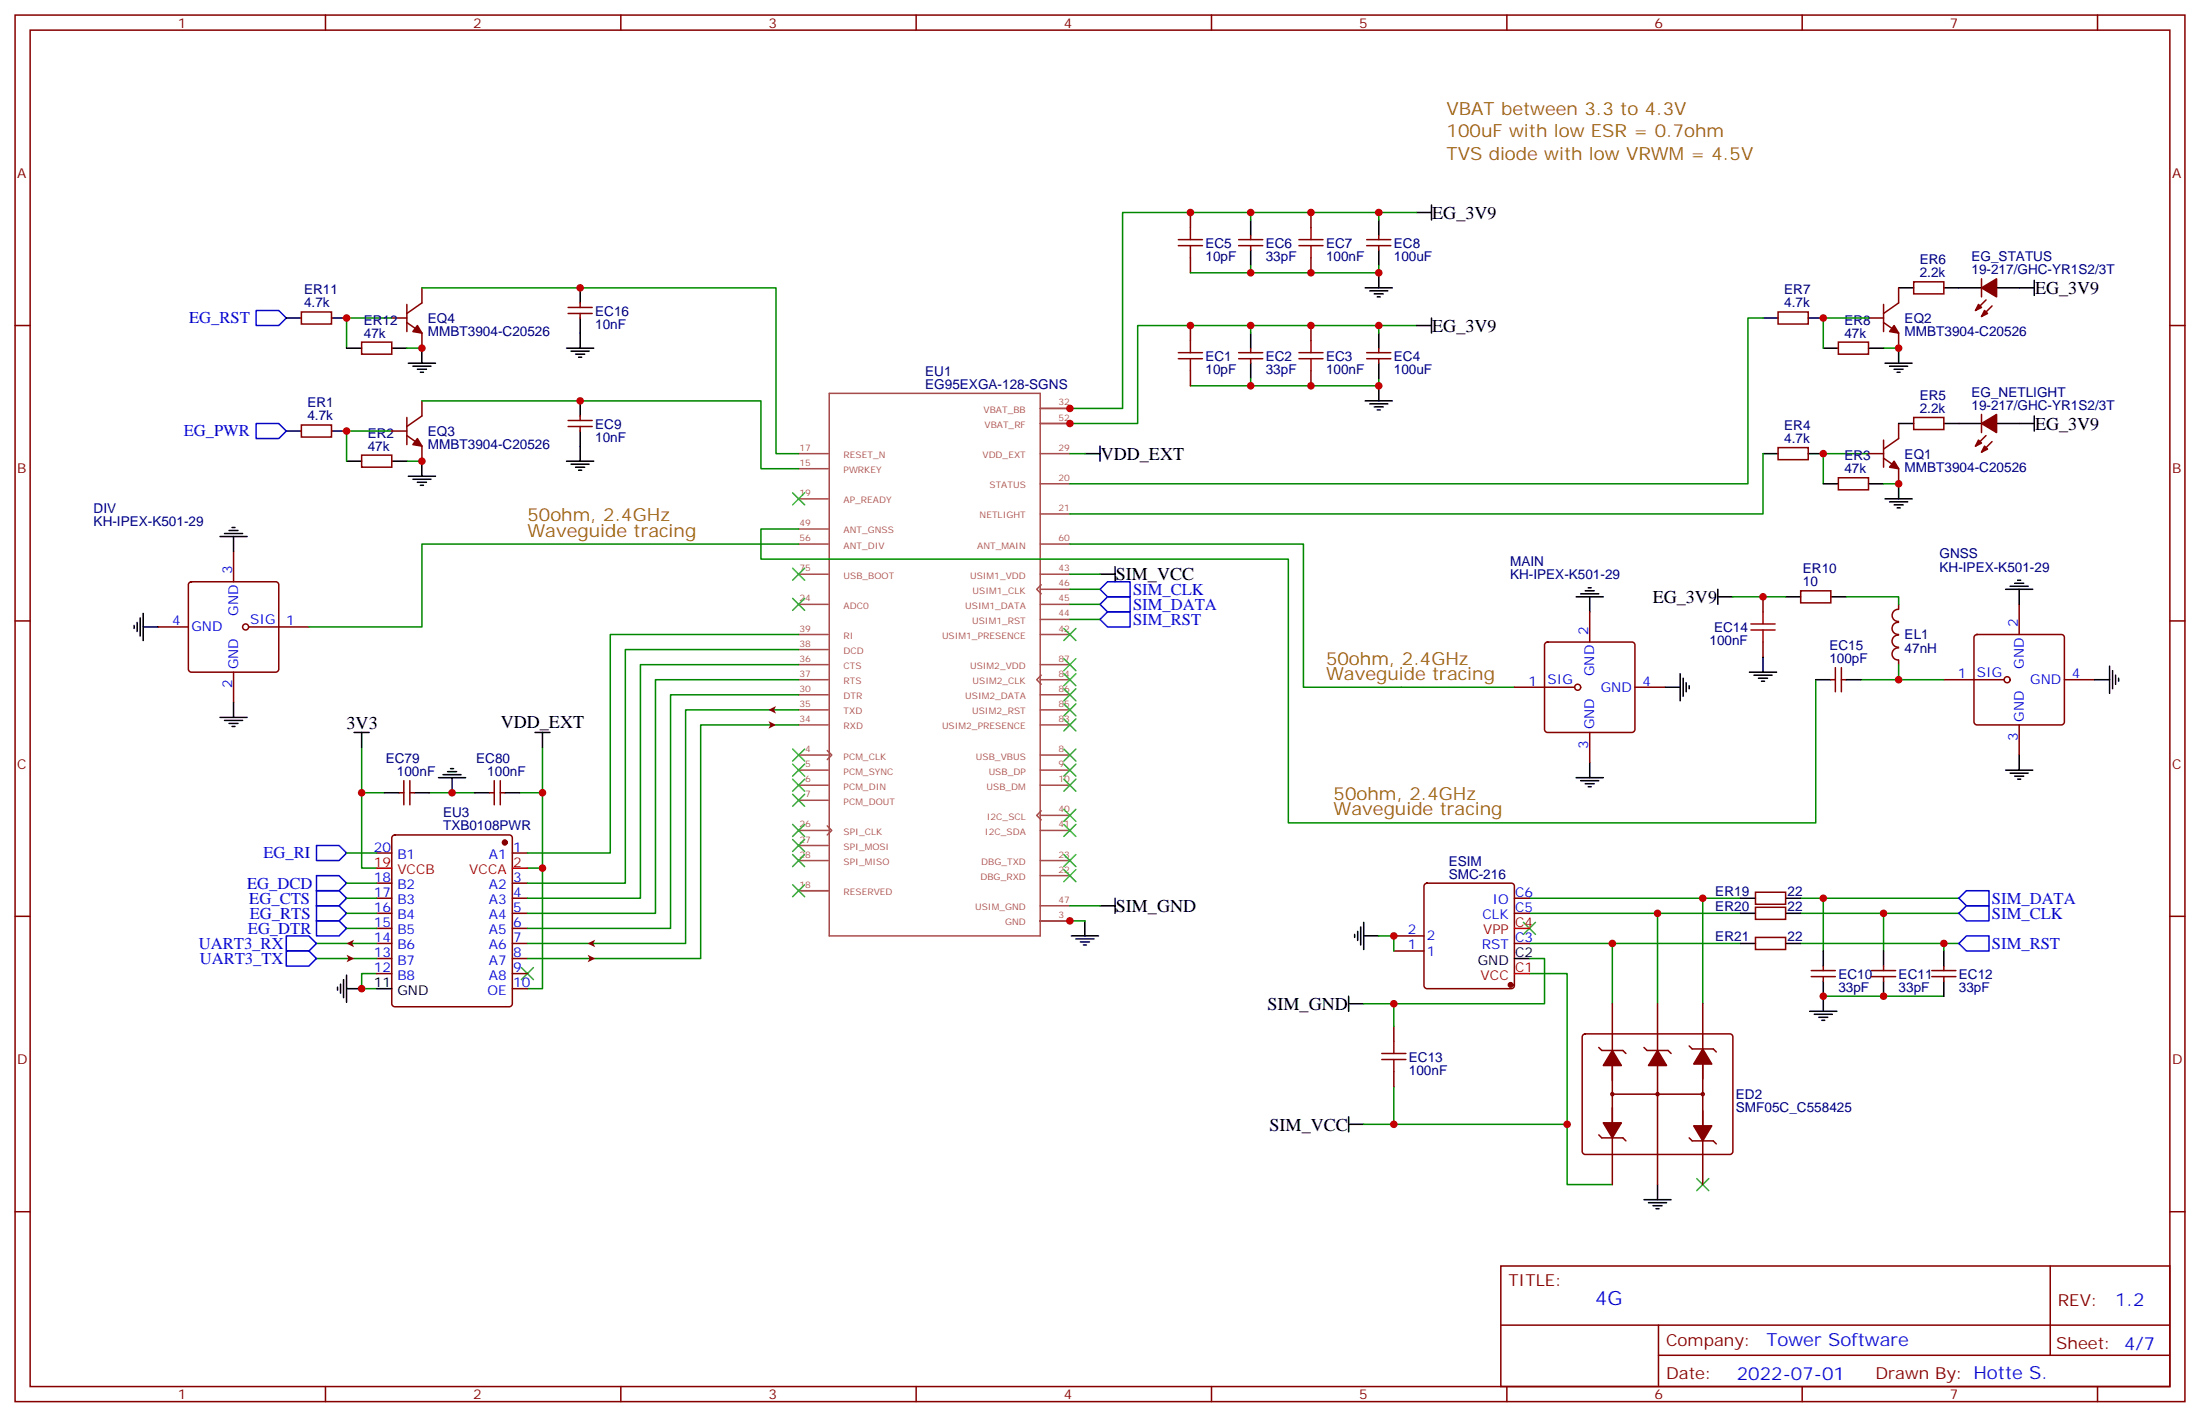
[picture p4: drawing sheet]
<svg xmlns="http://www.w3.org/2000/svg" width="515mm" height="332mm" viewBox="0 0 515 332" stroke-linecap="round" stroke-linejoin="round" font-family="sans-serif">
<g fill="none" stroke="#870000" stroke-width=".35">
<path d="M3.5 3.5h508v324.6h-508zM7.1 7.1h500.9v317.5h-500.9zM76.2 3.5v3.6M145.3 3.5v3.6M214.5 3.5v3.6M283.6 3.5v3.6M352.8 3.5v3.6M421.9 3.5v3.6M491.1 3.5v3.6M278.7 49.7v3.6M290 57.5h5.6M290 56.1h5.6"/>
<path d="M292.8 55v1.1M292.8 57.5v1.1M306.9 49.7v3.6M320 57.5h5.6M320 56.1h5.6M322.8 55v1.1M322.8 57.5v1.1M3.5 76.2h3.6M70.6 73h7v2.8h-7zM91.7 74.4h3.5M95.2 75.5l3.6 2.5v3.5M95.2 71.3v6.3"/>
<path d="M98.8 67.4v3.5l-3.6 2.5M133 73.4h5.6M133 72h5.6M135.8 70.9v1.1M135.8 73.4v1M278.7 60.3v3.6M278.7 76.2v3.5M306.9 60.3v3.6M306.9 76.2v3.5M416.3 73h7v2.8h-7zM437.4 74.4h3.6M441 71.3v6.3"/>
<path d="M441 75.5l3.5 2.5v3.5M444.5 67.4v3.5l-3.5 2.5M448 66h7.1v2.8h-7.1zM463.9 65.3v4.2M465 70.2l-2.5 2.5M466.4 71.6l-2.5 2.5M508 76.2h3.5M70.6 99.5h7v2.8h-7zM84.7 80.1h7v2.8h-7zM95.2 97.7v6.4M98.8 93.8v3.6l-3.6 2.4M133 99.8h5.6"/>
<path d="M133 98.4h5.6M135.8 97.4v1M135.8 99.8v1.1M278.7 86.8v3.5M290 84h5.6M290 82.5h5.6M292.8 81.5v1M292.8 84v1M306.9 86.8v3.5M320 84h5.6M320 82.5h5.6M322.8 81.5v1"/>
<path d="M322.8 84v1M430.4 80.1h7v2.8h-7zM444.5 99.1v3.6l-3.5 2.4M448 97.7h7.1v2.8h-7.1zM463.9 97v4.2M84.7 106.5h7v2.9h-7zM91.7 100.9h3.5M95.2 102l3.6 2.4v3.5M416.3 104.8h7v2.8h-7zM430.4 111.8h7v2.9h-7zM437.4 106.2h3.6M441 103v6.4"/>
<path d="M441 107.2l3.5 2.5v3.5M465 102l-2.5 2.4M466.4 103.4l-2.5 2.4M412.7 139.7v3.5M421.6 138.3h7v2.8h-7zM3.5 145.3h3.6M361.8 150.5l.5-.2h19.8a.71 .71 0 0 1 .7 .7v19.7a.76 .76 0 0 1-.7 .7h-19.8a.76 .76 0 0 1-.7-.7v-19.7zM372.2 143.2v7.1M412.7 150.3v3.5M428.6 159.1h1.1M429.7 156.3v5.6M431.1 159.1h1.1"/>
<path d="M431.1 156.3v5.6M444.5 148.7a1.41 1.41 0 0 0-1.5 1.4 1.41 1.41 0 0 0 1.5 1.4M444.5 145.7a1.41 1.41 0 0 0-1.5 1.4 1.41 1.41 0 0 0 1.5 1.4M444.5 151.7a1.41 1.41 0 0 0-1.5 1.4 1.41 1.41 0 0 0 1.5 1.4M444.5 142.6a1.41 1.41 0 0 0-1.5 1.4 1.41 1.41 0 0 0 1.5 1.5M444.5 141.5v1M444.5 154.5v1.1M455.1 159.1h14.1M462.4 148.7l.4-.2h19.8a.71 .71 0 0 1 .7 .7v19.8a.76 .76 0 0 1-.7 .7h-19.8a.76 .76 0 0 1-.7-.7v-19.8zM472.7 141.5v7M483.3 159.1h7.1M508 145.3h3.5"/>
<path d="M354.5 160.9h14.2M372.2 171.4v7.1M382.8 160.9h7M472.7 169.7v7M88.2 199.7h3.5M92 195.6l.4-.2h26.8a.71 .71 0 0 1 .7 .7v38.8a.76 .76 0 0 1-.7 .8h-26.8a.76 .76 0 0 1-.7-.8v-38.8zM93.5 185.6h1M94.5 182.7v5.7M96 185.6h1M96 182.7v5.7M114.7 185.6h1M115.7 182.7v5.7"/>
<path d="M117.1 182.7v5.7M117.1 185.6h1.1M119.9 199.7h3.6M3.5 214.5h3.6M88.2 213.8h3.5M88.2 210.3h3.5M88.2 206.7h3.5M88.2 217.3h3.5M119.9 213.8h3.6M119.9 210.3h3.6M119.9 206.7h3.6M119.9 217.3h3.6"/>
<path d="M326.3 219.1h7.1M333.6 206.9l.5-.2h19.7a.71 .71 0 0 1 .7 .7v23.3a.76 .76 0 0 1-.7 .7h-19.7a.76 .76 0 0 1-.7-.7v-23.3zM354.5 213.8h3.6M354.5 210.3h3.6M411 219.4h7v2.8h-7zM411 212.4h7v2.8h-7zM411 208.8h7v2.9h-7zM508 214.5h3.5M88.2 220.8h3.5M88.2 224.4h3.5M88.2 227.9h3.5M119.9 220.8h3.6"/>
<path d="M119.9 224.4h3.6M119.9 227.9h3.6M119.9 231.4h3.6M326.3 222.6h7.1M354.5 220.8h3.6M377.5 234.9v42.4M388.1 234.9v20.9M398.6 234.9v42.4M424 228.6h5.7M424 227.2h5.7M426.9 226.1v1.1M426.9 228.6v1.1"/>
<path d="M438.1 228.6h5.7M438.1 227.2h5.7M441 226.1v1.1M441 228.6v1.1M452.3 228.6h5.6M452.3 227.2h5.6M455.1 226.1v1.1M455.1 228.6v1.1M326.3 240.2v3.6M326.3 250.8v3.6M370.7 242.2l.4-.2h33.9a.71 .71 0 0 1 .7 .7v26.8a.76 .76 0 0 1-.7 .7h-33.9a.76 .76 0 0 1-.7-.7v-26.8zM374.3 245.2l.7 .7h4.9l.7 .7"/>
<path d="M377.5 256.1h21.1M384.9 245.2l.7 .7h4.9l.7 .7M388.1 256.1v21.2M395.5 244.8l.7 .7h4.9l.7 .7M374.3 265.6l.7 .7h4.9l.7 .8M395.5 266.3l.7 .8h4.9l.7 .7M3.5 283.6h3.6M351.4 296.3h156.6v28.3h-156.6zM480 296.4v20.8M508 283.6h3.5M351.4 310.2h156.5M388.3 317.2h119.6"/>
<path d="M388.3 310.2v14.1M76.2 324.6v3.5M145.3 324.6v3.5M214.5 324.6v3.5M283.6 324.6v3.5M352.8 324.6v3.5M421.9 324.6v3.5M491.1 324.6v3.5"/>
<circle cx="469.9" cy="159.1" r=".71"/>
<circle cx="369.4" cy="160.9" r=".71"/>
<circle cx="377.5" cy="256.1" r=".35"/>
<circle cx="388.1" cy="256.1" r=".35"/>
<circle cx="398.6" cy="256.1" r=".35"/>
</g>
<g fill="none" stroke="#a64a4a" stroke-width=".35">
<path d="M194.1 92.1h49.4v127h-49.4zM243.5 95.6h7M243.5 99.1h7M187 106.2h6.9M187 109.7h6.9M187 116.8h6.9M243.5 106.2h7M243.5 113.2h7M187 134.4h6.9M187 127.4h6.9M187 123.8h6.9M243.5 120.3h7"/>
<path d="M243.5 134.4h7M243.5 137.9h7M243.5 127.4h7M243.8 136.9l-1.1 1 1.1 1.1M187 141.5h6.9M187 148.5h6.9M187 155.6h6.9M187 159.1h6.9M187 152h6.9M243.5 141.5h7M243.5 145h7M243.5 148.5h7"/>
<path d="M243.5 155.6h7M243.5 159.1h7M243.8 158l-1.1 1.1 1.1 1.1M187 176.7h6.9M187 162.6h6.9M187 166.2h6.9M187 169.7h6.9M193.7 175.7l1 1-1 1.1M243.5 176.7h7M243.5 162.6h7M243.5 166.2h7M243.5 169.7h7"/>
<path d="M187 180.3h6.9M187 183.8h6.9M187 187.3h6.9M187 194.4h6.9M187 197.9h6.9M193.7 193.3l1 1.1-1 1M243.5 180.3h7M243.5 183.8h7M243.5 190.9h7M243.5 194.4h7M243.8 189.8l-1.1 1.1 1.1 1M187 201.4h6.9"/>
<path d="M187 208.5h6.9M243.5 215.5h7M243.5 212h7M243.5 201.4h7M243.5 205h7"/>
</g>
<g fill="none" stroke="#000" stroke-width=".35">
<path d="M292.8 51.5v3.5M292.8 58.6v3.5M322.8 51.5v3.5M322.8 58.6v3.5M331.6 49.7h3.5M335.1 48v3.5M67 74.4h3.6M77.6 74.4h3.5M135.8 67.4v3.5M135.8 74.4v7.1M292.8 78v3.5M319.6 67.4h6.4"/>
<path d="M320.7 68.1h4.2M321.7 68.8h2.1M322.4 69.5h.7M322.8 63.9v3.5M322.8 78v3.5M331.6 76.2h3.5M335.1 74.4v3.6M412.7 74.4h3.6M423.3 74.4h3.6M444.5 67.4h3.5M455.1 67.4h8.8M467.4 67.4h8.8"/>
<path d="M476.2 65.6v3.5M81.1 81.5h3.6M91.7 81.5h3.5M95.6 85h6.4M96.7 85.7h4.2M97.7 86.4h2.1M98.4 87.1h.7M98.8 81.5v3.5M132.6 81.5h6.4M133.7 82.2h4.2M134.8 82.9h2.1M135.5 83.6h.7"/>
<path d="M135.8 93.8v3.6M292.8 85v3.5M319.6 93.8h6.4M320.7 94.5h4.2M321.7 95.2h2.1M322.4 96h.7M322.8 85v3.5M322.8 90.3v3.5M426.9 81.5h3.5M437.4 81.5h3.6M441.3 85h6.4M442.4 85.7h4.2"/>
<path d="M443.4 86.4h2.2M444.1 87.1h.8M444.5 81.5v3.5M444.5 99.1h3.5M455.1 99.1h8.8M467.4 99.1h8.8M476.2 97.4v3.5M67 100.9h3.6M77.6 100.9h3.5M81.1 107.9h3.6M91.7 107.9h3.5M95.6 111.5h6.4"/>
<path d="M96.7 112.2h4.2M97.7 112.9h2.1M98.4 113.6h.7M98.8 107.9v3.6M132.6 107.9h6.4M133.7 108.7h4.2M134.8 109.4h2.1M135.5 110.1h.7M135.8 100.9v7M254 106.2h3.5M257.5 104.4v3.5M412.7 106.2h3.6"/>
<path d="M423.3 106.2h3.6M426.9 113.2h3.5M437.4 113.2h3.6M441.3 116.8h6.4M442.4 117.5h4.2M443.4 118.2h2.2M444.1 118.9h.8M444.5 113.2v3.6M257.5 134.4h3.6M261.1 132.6v3.6M369 139.7h6.4M370.1 139h4.2"/>
<path d="M371.1 138.3h2.1M371.8 137.6h.7M372.2 139.7v3.5M402.2 139.7h3.5M402.2 137.9v3.6M418 139.7h3.6M428.6 139.7h3.6M469.5 137.9h6.4M470.6 137.2h4.2M471.7 136.5h2.1M472.4 135.8h.7M472.7 137.9v3.6"/>
<path d="M393.3 157.7v6.3M394.1 158.7v4.3M394.8 159.8v2.1M409.6 157.3h6.3M410.6 158h4.3M411.7 158.7h2.1M412.4 159.5h.7M412.7 153.8v3.5M425.1 159.1h3.5M432.2 159.1h3.5M490.4 159.1h3.5M493.9 155.9v6.4"/>
<path d="M494.6 157v4.2M495.3 158v2.2M496 158.7v.8M82.9 171.4h3.5M84.7 171.4v3.6M105.5 179.9h.7M125.2 171.4h3.6M127 171.4v3.6M372.2 178.5v3.5M389.8 160.9h3.5M395.5 160.5v.7M472.7 176.7v3.6"/>
<path d="M90 185.6h3.5M97 185.6h3.5M102.7 182h6.3M103.7 181.3h4.2M104.8 180.6h2.1M105.8 182v3.6M111.1 185.6h3.6M118.2 185.6h3.5M369 182h6.4M370.1 182.7h4.2M371.1 183.4h2.1M371.8 184.1h.7"/>
<path d="M469.5 180.3h6.4M470.6 181h4.2M471.7 181.7h2.1M472.4 182.4h.7M250.8 219.1h6.4M251.9 219.8h4.2M254 215.5v3.6M257.5 212h3.6M261.1 210.3v3.5M317.1 218.7v.7M317.9 218v2.1M318.6 217v4.2"/>
<path d="M319.3 219.1h3.5M319.3 215.9v6.3M407.5 213.8h3.5M407.5 210.3h3.5M418 213.8h3.6M418 210.3h3.6M79 231.1v.7M79.7 230.4v2.1M80.4 229.3v4.2M81.1 231.4h3.6M81.1 228.2v6.4M88.2 231.4h3.5"/>
<path d="M252.9 220.5h2.2M253.6 221.2h.8M315.7 233.2v3.5M315.7 234.9h3.6M354.5 224.4h3.6M407.5 220.8h3.5M418 220.8h3.6M423.7 236.7h6.3M424.7 237.4h4.3M425.8 238.1h2.1M426.5 238.8h.7M426.9 222.6v3.5"/>
<path d="M426.9 229.7v7M441 222.6v3.5M441 229.7v3.5M455.1 222.6v3.5M455.1 229.7v3.5M315.7 263.2h3.6M315.7 261.4v3.5M388.1 277.3v3.5M384.9 280.8h6.3M385.9 281.5h4.3M387 282.2h2.1M387.7 282.9h.7"/>
</g>
<g fill="none" stroke="#008700" stroke-width=".35">
<path d="M292.8 49.7v1.8M322.8 49.7v1.8M331.6 49.7h-68.8v45.9h-12.3M91.7 74.4h-10.6v7.1M98.8 67.4h82.9v38.8h5.3M292.8 62.1v1.8M292.8 76.2v1.8M322.8 62.1v1.8h-44.1M322.8 76.2v1.8M331.6 76.2h-65.3v22.9h-15.8M412.7 74.4h-3.5v38.8h-158.7M437.4 74.4h-10.5v7.1"/>
<path d="M95.2 81.5h3.6M98.8 93.8h79.4v15.9h8.8M292.8 88.5v1.8M322.8 88.5v1.8h-44.1M441 81.5h3.5M91.7 100.9h-10.6v7M95.2 107.9h3.6M250.5 106.2h3.5M412.7 106.2v14.1h-162.2M437.4 106.2h-10.5v7M441 113.2h3.5M187 123.8h-8.8v7.1h123.4v61.7h123.5v-33.5"/>
<path d="M250.5 127.4h54.7v33.5h49.3M250.5 137.9h7M250.5 134.4h7M405.7 139.7h12.3M432.2 139.7h12.3v1.8M187 148.5h-44.1v51.2h-19.4M187 152h-40.6v54.7h-22.9M187 155.6h-37.1v54.7h-26.4M187 159.1h-33.5v54.7h-30M250.5 145h7M250.5 141.5h7M435.7 159.1h19.4"/>
<path d="M444.5 155.6v3.5M84.7 175v28.2h3.5M127 175v28.2h-3.5M187 162.6h-30v54.7h-33.5M187 166.2h-26.5v54.6h-37M187 169.7h-23v54.7h-40.5M81.1 199.7h7.1M84.7 185.6h5.3M100.5 185.6h10.6M121.7 185.6h5.3M81.1 213.8h7.1M81.1 210.3h7.1"/>
<path d="M81.1 206.7h7.1M81.1 217.3h7.1M127 203.2v28.2h-3.5M250.5 215.5h3.5M250.5 212h7M322.8 219.1h3.5v3.5M358.1 213.8h30v21.1M358.1 210.3h40.5v24.6M388.1 213.8h19.4M398.6 210.3h8.9M421.6 213.8h19.4v8.8M421.6 210.3h5.3v12.3"/>
<path d="M426.9 210.3h31.7M441 213.8h17.6M74.1 220.8h14.1M74.1 224.4h14.1M88.2 227.9h-3.5v3.5h3.5M319.3 234.9h7M358.1 227.9h8.8v49.4h10.6M358.1 220.8h19.4v14.1M358.1 224.4h3.5v10.5h-35.3v5.3M377.5 220.8h30M421.6 220.8h33.5v1.8M426.9 233.2h28.2"/>
<path d="M455.1 220.8h3.5M326.3 254.4v8.8h40.6M319.3 263.2h7"/>
</g>
<g fill="none" stroke="#a10000" stroke-width=".35">
<path d="M275.9 57.5h5.6M275.9 56.1h5.6M278.7 53.3v2.8M278.7 57.5v2.8M304.1 57.5h5.6M304.1 56.1h5.6M306.9 53.3v2.8M306.9 57.5v2.8M278.7 79.7v2.8M306.9 79.7v2.8M275.9 84h5.6M275.9 82.5h5.6"/>
<path d="M278.7 84v2.8M304.1 84h5.6M304.1 82.5h5.6M306.9 84v2.8M409.9 147.5h5.7M409.9 146h5.7M412.7 143.2v2.8M412.7 147.5v2.8M323.5 246.6h5.6M323.5 248h5.6M326.3 243.8v2.8M326.3 248v2.8"/>
</g>
<g fill="#870000" stroke="#870000" stroke-width=".35">
<path d="M97.7 102.7l1.1 1.7-2.1-.3z"/>
<path d="M396.5 263.5h4.3l-2.2 3.6z"/>
<path d="M398.6 245.5l2.2 3.6h-4.3z"/>
<path d="M377.5 245.9l2.1 3.5h-4.2z"/>
<path d="M375.4 262.8h4.2l-2.1 3.5z"/>
<path d="M388.1 245.9l2.1 3.5h-4.3z"/>
<path d="M443.4 107.9l1.1 1.8-2.1-.3z"/>
<path d="M463.9 99.1l3.5-2.1v4.2z"/>
<path d="M463.2 103l.7 .7-1.4 .7z"/>
<path d="M464.6 104.4l.7 .7-1.4 .7z"/>
<path d="M463.9 67.4l3.5-2.1v4.2z"/>
<path d="M463.2 71.3l.7 .7-1.4 .7z"/>
<path d="M464.6 72.7l.7 .7-1.4 .7z"/>
<path d="M443.4 76.2l1.1 1.8-2.1-.4z"/>
<path d="M97.7 76.2l1.1 1.8-2.1-.4z"/>
<circle cx="353.7" cy="230.5" r=".53"/>
<circle cx="118.2" cy="197.2" r=".53"/>
</g>
<g fill="none" stroke="#00f" stroke-width=".35">
<path d="M60 72.7h5.3l1.7 1.7-1.7 1.8h-5.3zM60 99.1h5.3l1.7 1.8-1.7 1.8h-5.3zM257.5 137.9l1.8-1.7h5.3v3.5h-5.3zM259.3 139.7h5.3v3.5h-5.3l-1.8-1.7zM257.5 145l1.8-1.8h5.3v3.6h-5.3zM74.1 197.9h5.3l1.7 1.8-1.7 1.7h-5.3zM67 219.1h5.3l1.8 1.7-1.8 1.8h-5.3zM74.1 205h5.3l1.7 1.7-1.7 1.8h-5.3zM74.1 208.5h5.3l1.7 1.8-1.7 1.7h-5.3zM74.1 212h5.3l1.7 1.8-1.7 1.7h-5.3zM74.1 215.5h5.3l1.7 1.8-1.7 1.8h-5.3zM458.6 213.8l1.8-1.8h5.3v3.5h-5.3z"/>
<path d="M458.6 210.3l1.8-1.8h5.3v3.5h-5.3zM67 222.6h5.3l1.8 1.8-1.8 1.7h-5.3zM458.6 220.8l1.8-1.7h5.3v3.5h-5.3z"/>
</g>
<g fill="none" stroke="#3c3" stroke-width=".35">
<path d="M185.6 115.4l2.8 2.8M188.4 115.4l-2.8 2.8M185.6 140.1l2.8 2.8M188.4 140.1l-2.8 2.8M249.1 147.1l2.8 2.8M249.1 154.2l2.8 2.8M249.1 157.7l2.8 2.8M251.9 147.1l-2.8 2.8M251.9 154.2l-2.8 2.8M251.9 157.7l-2.8 2.8M185.6 175.3l2.8 2.9M185.6 178.9l2.8 2.8"/>
<path d="M188.4 175.3l-2.8 2.9M188.4 178.9l-2.8 2.8M249.1 161.2l2.8 2.8M249.1 164.7l2.8 2.9M249.1 168.3l2.8 2.8M249.1 175.3l2.8 2.9M249.1 178.9l2.8 2.8M251.9 161.2l-2.8 2.8M251.9 164.7l-2.8 2.9M251.9 168.3l-2.8 2.8M251.9 175.3l-2.8 2.9M251.9 178.9l-2.8 2.8"/>
<path d="M185.6 182.4l2.8 2.8M185.6 185.9l2.8 2.8M185.6 193l2.8 2.8M185.6 196.5l2.8 2.8M188.4 182.4l-2.8 2.8M188.4 185.9l-2.8 2.8M188.4 193l-2.8 2.8M188.4 196.5l-2.8 2.8M249.1 189.4l2.8 2.9M249.1 193l2.8 2.8M249.1 182.4l2.8 2.8M251.9 189.4l-2.8 2.9"/>
<path d="M251.9 193l-2.8 2.8M251.9 182.4l-2.8 2.8M185.6 200l2.8 2.8M185.6 207.1l2.8 2.8M188.4 200l-2.8 2.8M188.4 207.1l-2.8 2.8M249.1 200l2.8 2.8M249.1 203.6l2.8 2.8M251.9 200l-2.8 2.8M251.9 203.6l-2.8 2.8M356.7 215.9l2.8 2.8M359.5 215.9l-2.8 2.8"/>
<path d="M122.1 226.5l2.8 2.8M124.9 226.5l-2.8 2.8M397.2 275.9l2.8 2.8M400 275.9l-2.8 2.8"/>
</g>
<path d="M88.2 203.2h3.5M119.9 203.2h3.6M354.5 217.3h3.6M354.5 227.9h3.6" fill="none" stroke="#f00" stroke-width=".35"/>
<g fill="#870000">
<path d="M81.1 220.8l1.8-.8-.4 .8 .4 .9z"/>
<path d="M81.1 223.5l1.8 .9-1.8 .8 .5-.8z"/>
<path d="M137.6 223.5l1.7 .9-1.7 .8 .4-.8z"/>
<path d="M137.6 220.8l1.7-.8-.4 .8 .4 .9z"/>
<path d="M179.9 166.2l1.8-.9-.5 .9 .5 .8z"/>
<path d="M179.9 168.8l1.8 .9-1.8 .9 .5-.9z"/>
</g>
<path d="M185.6 133l2.8 2.8M188.4 133l-2.8 2.8" fill="none" stroke="#3c3" stroke-width=".35"/>
<g fill="none" stroke="#870000" stroke-width=".35">
<path d="M44.3 136.4l.5-.2h19.8a.71 .71 0 0 1 .7 .7v19.7a.76 .76 0 0 1-.7 .7h-19.8a.76 .76 0 0 1-.7-.7v-19.7zM54.7 129.1v7.1M37 146.8h7.1M54.7 157.3v7.1M58.2 146.8h14.1"/>
<circle cx="57.5" cy="146.8" r=".71"/>
</g>
<g fill="none" stroke="#000" stroke-width=".35">
<path d="M51.5 125.6h6.4M52.6 124.9h4.2M53.6 124.2h2.1M54.3 123.5h.7M54.7 125.6v3.5M31.4 146.4v.7M32.1 145.7v2.1M32.8 144.6v4.3M33.5 146.8h3.5M33.5 143.6v6.3M51.5 167.9h6.4M52.6 168.6h4.2"/>
<path d="M53.6 169.3h2.1M54.3 170h.7M54.7 164.4v3.5"/>
</g>
<path d="M187 127.4h-88.2v19.4h-26.5" fill="none" stroke="#008700" stroke-width=".35"/>
<g fill="#c00">
<circle cx="250.5" cy="215.5" r=".88"/>
<circle cx="250.5" cy="99.1" r=".88"/>
<circle cx="292.8" cy="90.3" r=".88"/>
<circle cx="306.9" cy="90.3" r=".88"/>
<circle cx="322.8" cy="90.3" r=".88"/>
<circle cx="306.9" cy="63.9" r=".88"/>
<circle cx="322.8" cy="63.9" r=".88"/>
<circle cx="292.8" cy="63.9" r=".88"/>
<circle cx="250.5" cy="95.6" r=".88"/>
<circle cx="278.7" cy="49.7" r=".88"/>
<circle cx="306.9" cy="49.7" r=".88"/>
<circle cx="322.8" cy="49.7" r=".88"/>
<circle cx="292.8" cy="49.7" r=".88"/>
<circle cx="98.8" cy="107.9" r=".88"/>
<circle cx="81.1" cy="100.9" r=".88"/>
<circle cx="455.1" cy="220.8" r=".88"/>
<circle cx="441" cy="213.8" r=".88"/>
<circle cx="426.9" cy="210.3" r=".88"/>
<circle cx="377.5" cy="220.8" r=".88"/>
<circle cx="388.1" cy="213.8" r=".88"/>
<circle cx="398.6" cy="210.3" r=".88"/>
<circle cx="366.9" cy="263.2" r=".88"/>
<circle cx="426.9" cy="233.2" r=".88"/>
<circle cx="441" cy="233.2" r=".88"/>
<circle cx="326.3" cy="263.2" r=".88"/>
<circle cx="326.3" cy="234.9" r=".88"/>
<circle cx="326.3" cy="219.1" r=".88"/>
<circle cx="84.7" cy="185.6" r=".88"/>
<circle cx="84.7" cy="231.4" r=".88"/>
<circle cx="127" cy="203.2" r=".88"/>
<circle cx="127" cy="185.6" r=".88"/>
<circle cx="105.8" cy="185.6" r=".88"/>
<circle cx="426.9" cy="106.2" r=".88"/>
<circle cx="444.5" cy="113.2" r=".88"/>
<circle cx="278.7" cy="76.2" r=".88"/>
<circle cx="292.8" cy="76.2" r=".88"/>
<circle cx="306.9" cy="76.2" r=".88"/>
<circle cx="322.8" cy="76.2" r=".88"/>
<circle cx="444.5" cy="81.5" r=".88"/>
<circle cx="426.9" cy="74.4" r=".88"/>
<circle cx="81.1" cy="74.4" r=".88"/>
<circle cx="98.8" cy="81.5" r=".88"/>
<circle cx="135.8" cy="93.8" r=".88"/>
<circle cx="135.8" cy="67.4" r=".88"/>
<circle cx="444.5" cy="159.1" r=".88"/>
<circle cx="412.8" cy="139.7" r=".88"/>
</g>
<text font-size="4.6" fill="#00f" x="373.5" y="305.4">4G</text>
<g font-size="4.2" fill="#960">
<text x="338.7" y="26.8">VBAT between 3.3 to 4.3V</text>
<text x="338.7" y="32.1">100uF with low ESR = 0.7ohm</text>
<text x="338.7" y="37.4">TVS diode with low VRWM = 4.5V</text>
<text x="123.5" y="122.1">50ohm, 2.4GHz</text>
<text x="123.5" y="125.6">Waveguide tracing</text>
<text x="310.4" y="155.6">50ohm, 2.4GHz</text>
<text x="310.4" y="159.1">Waveguide tracing</text>
<text x="312.2" y="187.3">50ohm, 2.4GHz</text>
<text x="312.2" y="190.9">Waveguide tracing</text>
</g>
<g font-size="4.2">
<text x="335.3" y="51.2">EG_3V9</text>
<text x="476.4" y="68.8">EG_3V9</text>
<text x="335.3" y="77.7">EG_3V9</text>
<text x="476.4" y="100.6">EG_3V9</text>
<text x="257.7" y="107.6">VDD_EXT</text>
<text x="261.2" y="135.8">SIM_VCC</text>
<text x="386.9" y="141.1">EG_3V9</text>
<text x="81.1" y="170.7">3V3</text>
<text x="117.2" y="170.4">VDD_EXT</text>
<text x="261.2" y="213.5">SIM_GND</text>
<text x="296.7" y="236.4">SIM_GND</text>
<text x="297.2" y="264.6">SIM_VCC</text>
</g>
<g font-size="4.2" fill="#00f">
<text x="495.2" y="305.6">1.2</text>
<text x="413.5" y="315.2">Tower Software</text>
<text x="406.6" y="323">2022-07-01</text>
</g>
<g font-size="3.9" fill="#00f">
<text x="44.3" y="75.7">EG_RST</text>
<text x="43" y="102.1">EG_PWR</text>
<text x="265.3" y="142.7">SIM_DATA</text>
<text x="265.3" y="139.2">SIM_CLK</text>
<text x="265.3" y="146.2">SIM_RST</text>
<text x="61.7" y="200.9">EG_RI</text>
<text x="57.8" y="208">EG_DCD</text>
<text x="58.4" y="211.5">EG_CTS</text>
<text x="58.5" y="215">EG_RTS</text>
<text x="466.3" y="215">SIM_CLK</text>
<text x="466.3" y="211.5">SIM_DATA</text>
<text x="58" y="218.6">EG_DTR</text>
<text x="46.6" y="222.1">UART3_RX</text>
<text x="46.8" y="225.6">UART3_TX</text>
<text x="466.3" y="222.1">SIM_RST</text>
</g>
<g font-size="3.9" fill="#800">
<text x="353.1" y="300.9">TITLE:</text>
<text x="481.8" y="305.6">REV:</text>
<text x="390" y="315.1">Company:</text>
<text x="481.4" y="315.7">Sheet: 4/7</text>
<text x="390" y="322.8">Date:</text>
<text x="439.1" y="322.9">Drawn By: Hotte S.</text>
</g>
<g font-size="3.2" fill="#800">
<text x="41.6" y="6.5">1</text>
<text x="110.8" y="6.5">2</text>
<text x="179.9" y="6.5">3</text>
<text x="249.1" y="6.5">4</text>
<text x="318.2" y="6.5">5</text>
<text x="387.3" y="6.5">6</text>
<text x="456.5" y="6.5">7</text>
<text x="4.1" y="41.6">A</text>
<text x="508.5" y="41.6">A</text>
<text x="4.1" y="110.8">B</text>
<text x="508.5" y="110.8">B</text>
<text x="4.1" y="179.9">C</text>
<text x="508.5" y="179.9">C</text>
<text x="4.1" y="249.1">D</text>
<text x="508.5" y="249.1">D</text>
<text x="41.6" y="327.6">1</text>
<text x="110.8" y="327.6">2</text>
<text x="179.9" y="327.6">3</text>
<text x="249.1" y="327.6">4</text>
<text x="318.2" y="327.6">5</text>
<text x="387.3" y="327.6">6</text>
<text x="456.5" y="327.6">7</text>
</g>
<g font-size="3.2" fill="#000080">
<text x="282.2" y="58">EC5</text>
<text x="296.3" y="58">EC6</text>
<text x="310.4" y="58">EC7</text>
<text x="326.3" y="58">EC8</text>
<text x="282.2" y="61">10pF</text>
<text x="296.3" y="61">33pF</text>
<text x="310.4" y="61">100nF</text>
<text x="326.3" y="61">100uF</text>
<text x="449.5" y="64.9">2.2k</text>
<text x="449.5" y="61.8">ER6</text>
<text x="461.6" y="64.2">19-217/GHC-YR1S2/3T</text>
<text x="461.6" y="61.1">EG_STATUS</text>
<text x="71.2" y="72">4.7k</text>
<text x="71.2" y="68.9">ER11</text>
<text x="417.7" y="72">4.7k</text>
<text x="417.7" y="68.9">ER7</text>
<text x="85.2" y="76">ER12</text>
<text x="100.2" y="75.6">EQ4</text>
<text x="139.3" y="76.9">10nF</text>
<text x="139.3" y="73.9">EC16</text>
<text x="431.8" y="76">ER8</text>
<text x="445.9" y="75.6">EQ2</text>
<text x="85.2" y="79">47k</text>
<text x="100.2" y="78.7">MMBT3904-C20526</text>
<text x="431.8" y="79">47k</text>
<text x="445.9" y="78.7">MMBT3904-C20526</text>
<text x="216.6" y="88">EU1</text>
<text x="282.2" y="87.5">10pF</text>
<text x="282.2" y="84.4">EC1</text>
<text x="296.3" y="87.5">33pF</text>
<text x="296.3" y="84.4">EC2</text>
<text x="310.4" y="87.5">100nF</text>
<text x="310.4" y="84.4">EC3</text>
<text x="326.3" y="87.5">100uF</text>
<text x="326.3" y="84.4">EC4</text>
<text x="72" y="95.4">ER1</text>
<text x="216.6" y="91">EG95EXGA-128-SGNS</text>
<text x="449.5" y="93.6">ER5</text>
<text x="461.6" y="96">19-217/GHC-YR1S2/3T</text>
<text x="461.6" y="92.9">EG_NETLIGHT</text>
<text x="72" y="98.4">4.7k</text>
<text x="139.3" y="100.3">EC9</text>
<text x="417.7" y="100.7">ER4</text>
<text x="449.5" y="96.7">2.2k</text>
<text x="86.1" y="105.5">47k</text>
<text x="86.1" y="102.4">ER2</text>
<text x="100.2" y="105.1">MMBT3904-C20526</text>
<text x="100.2" y="102.1">EQ3</text>
<text x="139.3" y="103.4">10nF</text>
<text x="417.7" y="103.7">4.7k</text>
<text x="431.8" y="107.7">ER3</text>
<text x="445.9" y="107.4">EQ1</text>
<text x="431.8" y="110.8">47k</text>
<text x="445.9" y="110.4">MMBT3904-C20526</text>
<text x="21.9" y="123.2">KH-IPEX-K501-29</text>
<text x="21.9" y="120">DIV</text>
<text x="454.1" y="130.7">GNSS</text>
<text x="353.5" y="135.5">KH-IPEX-K501-29</text>
<text x="353.5" y="132.5">MAIN</text>
<text x="422.1" y="137.2">10</text>
<text x="422.1" y="134">ER10</text>
<text x="454.1" y="133.8">KH-IPEX-K501-29</text>
<text x="401.3" y="147.9">EC14</text>
<text x="445.9" y="149.7">EL1</text>
<text x="400.2" y="151">100nF</text>
<text x="428.3" y="155.2">100pF</text>
<text x="428.3" y="152.1">EC15</text>
<text x="445.9" y="152.8">47nH</text>
<text x="90.3" y="178.6">EC79</text>
<text x="111.5" y="178.6">EC80</text>
<text x="92.9" y="181.7">100nF</text>
<text x="114.1" y="181.7">100nF</text>
<text x="103.7" y="191.3">EU3</text>
<text x="103.7" y="194.4">TXB0108PWR</text>
<text x="339.2" y="202.6">ESIM</text>
<text x="339.2" y="205.7">SMC-216</text>
<text x="401.6" y="209.6">ER19</text>
<text x="418.5" y="209.6">22</text>
<text x="401.6" y="213.1">ER20</text>
<text x="418.5" y="213.1">22</text>
<text x="401.6" y="220.2">ER21</text>
<text x="418.5" y="220.2">22</text>
<text x="430.4" y="232.1">33pF</text>
<text x="430.4" y="229.1">EC10</text>
<text x="444.5" y="232.1">33pF</text>
<text x="444.5" y="229.1">EC11</text>
<text x="458.6" y="232.1">33pF</text>
<text x="458.6" y="229.1">EC12</text>
<text x="329.8" y="251.5">100nF</text>
<text x="329.8" y="248.5">EC13</text>
<text x="406.4" y="257.3">ED2</text>
<text x="406.4" y="260.4">SMF05C_C558425</text>
</g>
<g font-size="3.2" fill="#00f">
<text x="54.3" y="134.4" transform="rotate(-90 54.3 134.4)">3</text>
<text x="40.3" y="146.4">4</text>
<text x="44.8" y="147.8">GND</text>
<text x="55.7" y="144.2" transform="rotate(-90 55.7 144.2)">GND</text>
<text x="58.6" y="146">SIG</text>
<text x="67" y="146.4">1</text>
<text x="371.8" y="148.5" transform="rotate(-90 371.8 148.5)">2</text>
<text x="472.4" y="146.8" transform="rotate(-90 472.4 146.8)">2</text>
<text x="54.3" y="161.1" transform="rotate(-90 54.3 161.1)">2</text>
<text x="55.7" y="156.6" transform="rotate(-90 55.7 156.6)">GND</text>
<text x="357.8" y="160.5">1</text>
<text x="362.3" y="160.2">SIG</text>
<text x="373.2" y="158.3" transform="rotate(-90 373.2 158.3)">GND</text>
<text x="374.8" y="161.9">GND</text>
<text x="384.5" y="160.5">4</text>
<text x="458.4" y="158.7">1</text>
<text x="462.8" y="158.4">SIG</text>
<text x="473.8" y="156.5" transform="rotate(-90 473.8 156.5)">GND</text>
<text x="475.3" y="160.2">GND</text>
<text x="485.1" y="158.7">4</text>
<text x="373.2" y="170.7" transform="rotate(-90 373.2 170.7)">GND</text>
<text x="472.4" y="173.5" transform="rotate(-90 472.4 173.5)">3</text>
<text x="473.8" y="169" transform="rotate(-90 473.8 169)">GND</text>
<text x="371.8" y="175.2" transform="rotate(-90 371.8 175.2)">3</text>
<text x="87.5" y="199.3">20</text>
<text x="93" y="201.1">B1</text>
<text x="114.5" y="201.1">A1</text>
<text x="120.1" y="199.3">1</text>
<text x="87.5" y="209.9">17</text>
<text x="87.5" y="206.4">18</text>
<text x="93" y="208.1">B2</text>
<text x="114.5" y="208.1">A2</text>
<text x="120.1" y="206.4">3</text>
<text x="120.1" y="209.9">4</text>
<text x="354.7" y="209.9">C6</text>
<text x="87.5" y="213.4">16</text>
<text x="93" y="215.2">B4</text>
<text x="93" y="211.7">B3</text>
<text x="114.5" y="211.7">A3</text>
<text x="114.5" y="215.2">A4</text>
<text x="120.1" y="213.4">5</text>
<text x="347.1" y="215.2">CLK</text>
<text x="349.4" y="211.7">IO</text>
<text x="354.7" y="213.4">C5</text>
<text x="87.5" y="220.5">14</text>
<text x="87.5" y="217">15</text>
<text x="93" y="218.7">B5</text>
<text x="114.5" y="218.7">A5</text>
<text x="120.1" y="217">6</text>
<text x="120.1" y="220.5">7</text>
<text x="329.6" y="218.7">2</text>
<text x="334.1" y="220.1">2</text>
<text x="354.7" y="220.5">C3</text>
<text x="87.5" y="227.5">12</text>
<text x="87.5" y="224">13</text>
<text x="93" y="225.8">B7</text>
<text x="93" y="222.2">B6</text>
<text x="114.5" y="222.2">A6</text>
<text x="114.5" y="225.8">A7</text>
<text x="120.1" y="224">8</text>
<text x="120.1" y="227.5">9</text>
<text x="329.6" y="222.2">1</text>
<text x="334.1" y="223.7">1</text>
<text x="346.9" y="222.2">RST</text>
<text x="93" y="229.3">B8</text>
<text x="114.1" y="232.8">OE</text>
<text x="114.5" y="229.3">A8</text>
<text x="120.1" y="231.1">10</text>
</g>
<g font-size="3.2" fill="#f00">
<text x="87.5" y="202.8">19</text>
<text x="120.1" y="202.8">2</text>
<text x="93" y="204.6">VCCB</text>
<text x="109.9" y="204.6">VCCA</text>
<text x="347.2" y="218.7">VPP</text>
<text x="354.7" y="217">C4</text>
<text x="354.7" y="227.5">C1</text>
<text x="346.6" y="229.3">VCC</text>
</g>
<g font-size="3.2">
<text x="346" y="225.8">GND</text>
<text x="354.7" y="224">C2</text>
<text x="87.5" y="231.1">11</text>
<text x="93" y="232.8">GND</text>
</g>
<g font-size="2.1" fill="#a54b4b">
<text x="247.8" y="94.9">32</text>
<text x="230.3" y="96.6">VBAT_BB</text>
<text x="230.5" y="100.2">VBAT_RF</text>
<text x="247.8" y="98.4">52</text>
<text x="187.2" y="105.5">17</text>
<text x="197.5" y="107.2">RESET_N</text>
<text x="230" y="107.2">VDD_EXT</text>
<text x="247.8" y="105.5">29</text>
<text x="187.2" y="109">15</text>
<text x="197.5" y="110.8">PWRKEY</text>
<text x="247.8" y="112.5">20</text>
<text x="187.2" y="116.1">19</text>
<text x="197.5" y="117.8">AP_READY</text>
<text x="231.7" y="114.3">STATUS</text>
<text x="247.8" y="119.6">21</text>
<text x="187.2" y="123.1">49</text>
<text x="197.5" y="124.9">ANT_GNSS</text>
<text x="229.3" y="121.3">NETLIGHT</text>
<text x="187.2" y="126.7">56</text>
<text x="197.5" y="128.4">ANT_DIV</text>
<text x="228.8" y="128.4">ANT_MAIN</text>
<text x="247.8" y="126.7">60</text>
<text x="187.2" y="133.7">75</text>
<text x="197.5" y="135.4">USB_BOOT</text>
<text x="227.1" y="135.4">USIM1_VDD</text>
<text x="247.8" y="133.7">43</text>
<text x="247.8" y="137.2">46</text>
<text x="187.2" y="140.8">24</text>
<text x="197.5" y="142.5">ADC0</text>
<text x="226" y="142.5">USIM1_DATA</text>
<text x="227.7" y="139">USIM1_CLK</text>
<text x="247.8" y="140.8">45</text>
<text x="187.2" y="147.8">39</text>
<text x="197.5" y="149.6">RI</text>
<text x="220.5" y="149.6">USIM1_PRESENCE</text>
<text x="227.6" y="146">USIM1_RST</text>
<text x="247.8" y="144.3">44</text>
<text x="247.8" y="147.8">42</text>
<text x="187.2" y="151.4">38</text>
<text x="187.2" y="154.9">36</text>
<text x="197.5" y="153.1">DCD</text>
<text x="247.8" y="154.9">87</text>
<text x="187.2" y="158.4">37</text>
<text x="187.2" y="161.9">30</text>
<text x="197.5" y="156.6">CTS</text>
<text x="197.5" y="160.1">RTS</text>
<text x="227.1" y="156.6">USIM2_VDD</text>
<text x="227.7" y="160.1">USIM2_CLK</text>
<text x="247.8" y="161.9">86</text>
<text x="247.8" y="158.4">84</text>
<text x="187.2" y="165.5">35</text>
<text x="197.5" y="163.7">DTR</text>
<text x="197.5" y="167.2">TXD</text>
<text x="226" y="163.7">USIM2_DATA</text>
<text x="227.6" y="167.2">USIM2_RST</text>
<text x="247.8" y="165.5">85</text>
<text x="187.2" y="169">34</text>
<text x="197.5" y="170.7">RXD</text>
<text x="220.5" y="170.7">USIM2_PRESENCE</text>
<text x="247.8" y="169">83</text>
<text x="188.5" y="179.6">5</text>
<text x="188.5" y="176">4</text>
<text x="197.5" y="177.8">PCM_CLK</text>
<text x="228.5" y="177.8">USB_VBUS</text>
<text x="247.8" y="176">8</text>
<text x="247.8" y="179.6">9</text>
<text x="188.5" y="183.1">6</text>
<text x="197.5" y="184.8">PCM_DIN</text>
<text x="197.5" y="181.3">PCM_SYNC</text>
<text x="231" y="184.8">USB_DM</text>
<text x="231.5" y="181.3">USB_DP</text>
<text x="247.8" y="183.1">10</text>
<text x="188.5" y="186.6">7</text>
<text x="197.5" y="188.4">PCM_DOUT</text>
<text x="231" y="191.9">I2C_SCL</text>
<text x="247.8" y="190.2">40</text>
<text x="187.2" y="193.7">26</text>
<text x="187.2" y="197.2">27</text>
<text x="197.5" y="195.4">SPI_CLK</text>
<text x="230.6" y="195.4">I2C_SDA</text>
<text x="247.8" y="193.7">41</text>
<text x="187.2" y="200.7">28</text>
<text x="197.5" y="198.9">SPI_MOSI</text>
<text x="197.5" y="202.5">SPI_MISO</text>
<text x="229.7" y="202.5">DBG_TXD</text>
<text x="247.8" y="200.7">23</text>
<text x="187.2" y="207.8">18</text>
<text x="197.5" y="209.5">RESERVED</text>
<text x="229.6" y="206">DBG_RXD</text>
<text x="247.8" y="204.3">22</text>
<text x="228.3" y="213.1">USIM_GND</text>
<text x="247.8" y="214.9">3</text>
<text x="247.8" y="211.3">47</text>
<text x="235.3" y="216.6">GND</text>
</g>
</svg>
